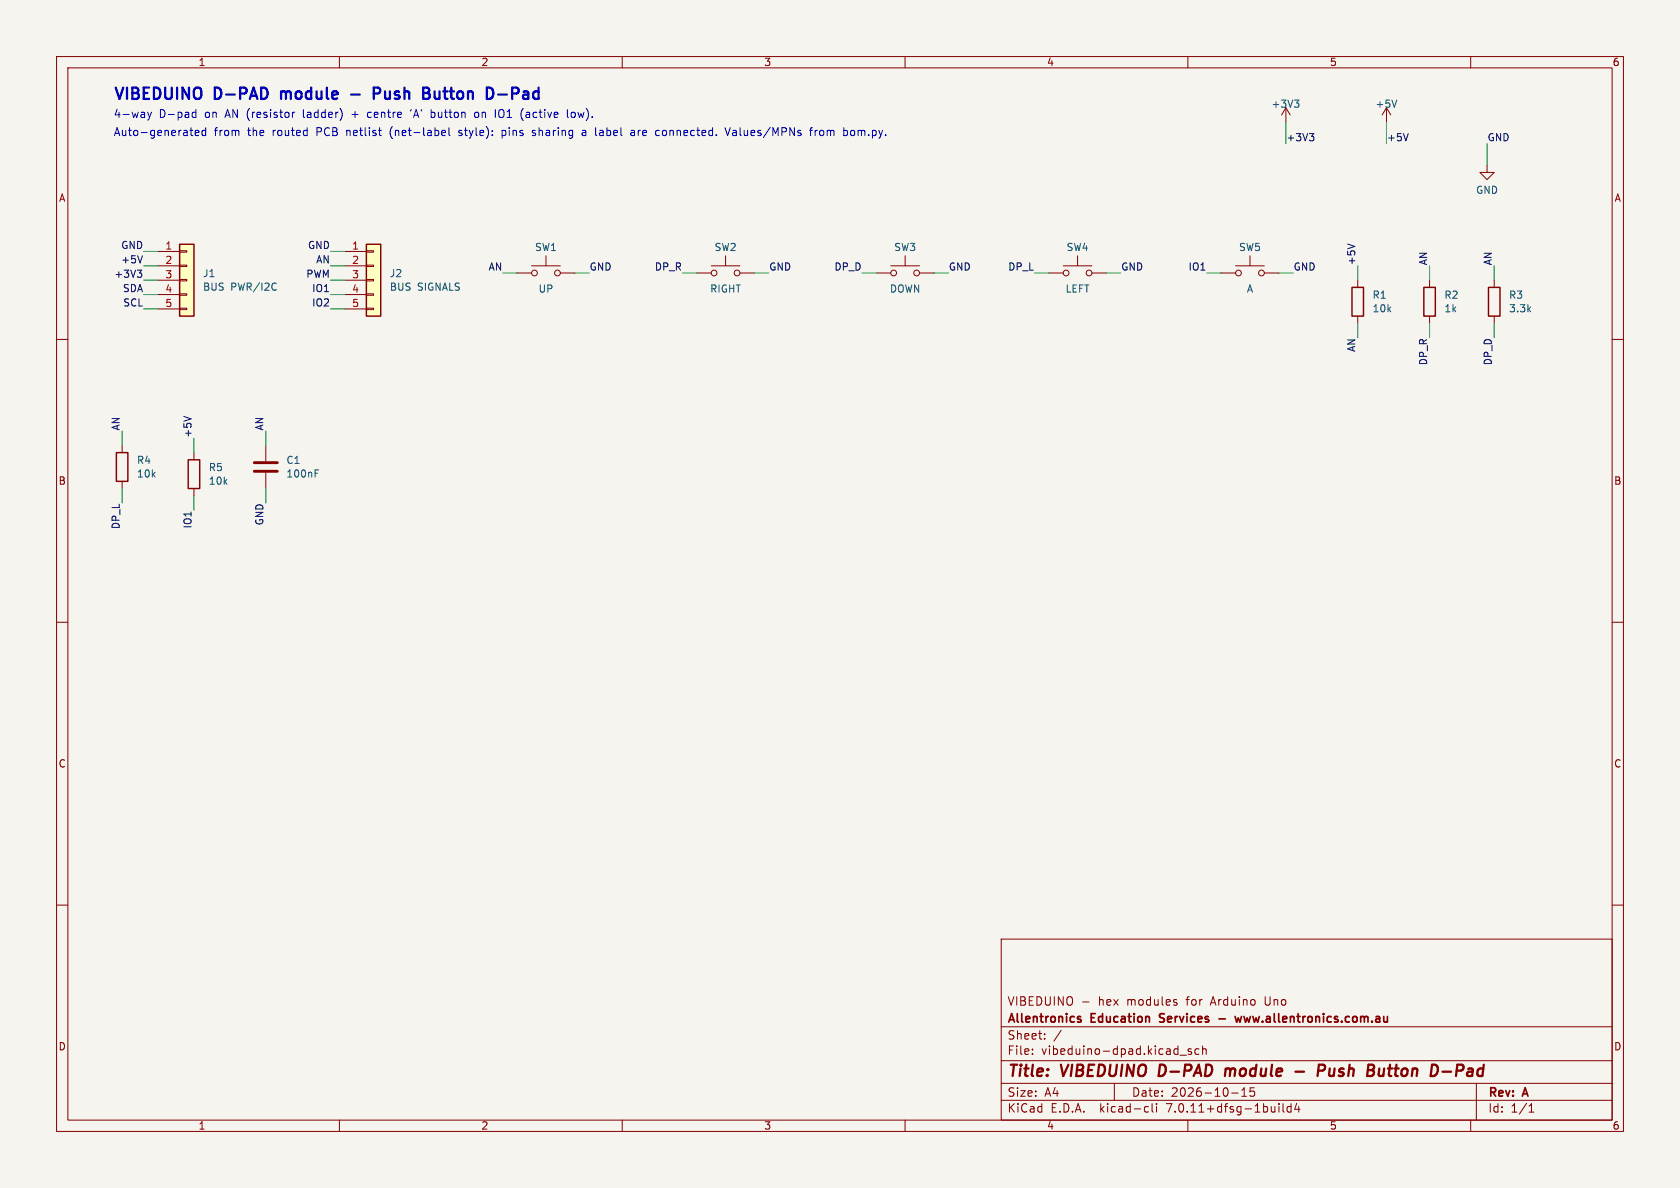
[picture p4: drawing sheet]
<svg xmlns="http://www.w3.org/2000/svg" width="297mm" height="210mm" viewBox="0 0 297 210" stroke-linecap="round" stroke-linejoin="round" font-family="sans-serif">
<path d="M0 0h297v210h-297z" fill="#f5f4ef" stroke="#f5f4ef" stroke-width=".18"/>
<g fill="none" stroke="#840000" stroke-width=".18">
<path d="M10 10h277v190h-277zM12 12h273v186h-273zM60 10v2M110 10v2M160 10v2M210 10v2M227.3 19.1l-.7 1.2M227.3 19.1v2.5M227.3 19.1l.8 1.2M245.1 19.1l-.8 1.2M245.1 19.1v2.5M245.1 19.1l.8 1.2"/>
<path d="M260 10v2M262.9 29.2v1.3h1.3l-1.3 1.3-1.3-1.3h1.3M10 60h2M27.9 47h3.8M27.9 44.5h3.8M27.9 49.5h3.8M27.9 52.1h3.8M27.9 54.6h3.8M31.7 54.5h1.3v.2h-1.3zM31.7 51.9h1.3v.3h-1.3zM31.7 49.4h1.3v.3h-1.3zM31.7 46.9h1.3v.2h-1.3z"/>
<path d="M31.7 44.3h1.3v.3h-1.3zM61 47h3.8M61 44.5h3.8M61 49.5h3.8M61 52.1h3.8M61 54.6h3.8M64.8 54.5h1.2v.2h-1.2zM64.8 51.9h1.2v.3h-1.2zM64.8 49.4h1.2v.3h-1.2zM64.8 46.9h1.2v.2h-1.2zM64.8 44.3h1.2v.3h-1.2zM91.4 48.3h2.6"/>
<path d="M94 47h5.1M96.5 45.2v1.8M99.1 48.3h2.5M123.2 48.3h2.5M125.7 47h5.1M128.3 45.2v1.8M130.8 48.3h2.5M154.9 48.3h2.6M157.5 47h5.1M160 45.2v1.8M162.6 48.3h2.5M185.4 48.3h2.6"/>
<path d="M188 47h5M190.5 45.2v1.8M193 48.3h2.6M215.9 48.3h2.5M218.4 47h5.1M221 45.2v1.8M223.5 48.3h2.6M240 49.5v1.3M240 55.9v1.3M252.7 49.5v1.3M252.7 55.9v1.3M264.2 49.5v1.3"/>
<path d="M264.2 55.9v1.3M285 60h2M21.6 78.7v1.3M47 78.7v2.8M21.6 85.1v1.3M34.3 80v1.3M34.3 86.4v1.2M47 83.6v2.8M10 110h2M285 110h2M10 160h2M285 160h2"/>
<path d="M177 166h108v32h-108zM191.4 177.1h1.1M207.9 177.2l.2 .2-.2 .3M207.9 176.7l.1 .1M60 198v2M110 198v2M160 198v2M177 194.5h108M177 191.5h108M177 187.5h108M177 181.5h108M182.5 186.3v.1"/>
<path d="M182.5 185.5v.1M184.7 183.6v.1M184.7 182.8v.1M187.6 182.1l-1.3 2M197 191.5v3M202.6 195.6l.4 .1M203 196.5l-.4 .1M203.7 195.1v1.3l.2 .2M204.5 195.1v.1M204.5 195.6v1M208.6 186.5h1.1M210 198v2"/>
<path d="M210.6 185.5l-.4-.1-.2 .2 .1 .2 .5 .2v.3h-.6M212 185.5l-.5-.1-.3 .3v.4l.2 .2h.6M212.6 185.5l.2-.1 .4 .1v.9M212.6 184.9v1.5M217.7 193.2h1.2M219.5 193.8h.9M219.5 192.7l.5-.4v1.5M221.7 192.3h-.7v.7l.2-.1h.5l.1 .3-.1 .5-.2 .1-.5-.1M226.1 195.1v.1M226.1 195.6v1M226.8 195.1v1.3l.2 .2M228.2 195.7l-.4-.1-.3 .3v.4l.2 .2h.5"/>
<path d="M228.2 195.1v1.5M229.2 195l-.3 1.1h.9M229.6 195.6v1M260 198v2M261 191.5v6.5M270.3 196.6h.9M270.3 195.5l.4-.4v1.5"/>
<circle cx="94.5" cy="48.3" r=".51"/>
<circle cx="98.6" cy="48.3" r=".51"/>
<circle cx="126.2" cy="48.3" r=".51"/>
<circle cx="130.3" cy="48.3" r=".51"/>
<circle cx="158" cy="48.3" r=".51"/>
<circle cx="162.1" cy="48.3" r=".51"/>
<circle cx="188.5" cy="48.3" r=".51"/>
<circle cx="192.5" cy="48.3" r=".51"/>
<circle cx="218.9" cy="48.3" r=".51"/>
<circle cx="223" cy="48.3" r=".51"/>
</g>
<path d="M205.1 188.2l-.3 2h.5M216.7 188.9l-.2 1.3M217.5 189a.57 .57 0 0 0-.8 .1M217.5 189.2l-.1 1M229 189.4h1.5M233 189.3h.8a.55 .55 0 0 0 .4-.5 .55 .55 0 0 0-.3-.6h-.7l-.3 2M235.1 188.9l-.1 1v.2l.5 .1M244.6 190l-.6 .2M244.7 188.9l-.2 1.3M255 189.4h1.5" fill="none" stroke="#840000" stroke-width=".4"/>
<path d="M190.7 179.7l.4 .1M205.1 179.3v.5M218.3 179.7l.3 1 .3-.7 .3 .7 .3-1M190.7 180.2l.4 .1v.2l-.2 .2h-.3M205 180.6l.2 .1M215.5 180.1h1.1" fill="none" stroke="#840000" stroke-width=".3"/>
<path d="M228.8 17.7h.8l-.4 .5M229.4 18.2l.2 .2v.3l-.2 .3M246.9 17.7l-.4 1.3M48.6 50l.2 .2M48.8 51.2l-.2 .1M55.7 83.7h.4M55.7 83.1h.6" fill="none" stroke="#006464" stroke-width=".18"/>
<path d="M31.7 43.2h2.6v12.7h-2.6zM64.8 43.2h2.5v12.7h-2.5zM239 50.8h2v5.1h-2zM251.7 50.8h2v5.1h-2zM263.1 50.8h2.1v5.1h-2.1zM20.6 80h2v5.1h-2zM33.3 81.3h2v5.1h-2z" fill="none" stroke="#840000" stroke-width=".25"/>
<g fill="#ffffc2" stroke="#ffffc2" stroke-width=".18">
<path d="M64.8 43.2h2.5v12.7h-2.5z"/>
<path d="M31.7 43.2h2.6v12.7h-2.6z"/>
</g>
<path d="M45 83.3h4M45 81.8h4" fill="none" stroke="#840000" stroke-width=".51"/>
<path d="M231.5 23.6h.8l-.5 .5M232 24.1l.3 .2v.3l-.3 .3M249 23.6l-.5 1.3M24.3 47.7h.8l-.5 .5M24.8 48.2l.3 .3v.3l-.3 .2M25.2 45.2l-.4 1.3M238.2 43.1l1.3 .5M32.5 73.6l1.3 .4" fill="none" stroke="#0f0f0f" stroke-width=".18"/>
<g fill="none" stroke="#0000c2" stroke-width=".18">
<path d="M26.1 19.8l.3 1M26.8 19.8l-.4 1M34.6 19.4v1.4M34.6 19.9l-.4-.1-.2 .3M51.7 19.8v1M52.1 19.8l-.3 .1-.1 .2M65.5 19.8h-.3l-.2 .3v.5l.5 .2M72.7 19.4l-.1 .2M76.2 19.9l.4-.1 .2 .2M76.2 19.4v1.4M84 20l.2-.2 .4 .2v.5l-.1 .2-.3 .1-.2-.2zM88.8 19.4a.47 .47 0 0 0-.6 .4v.5a.47 .47 0 0 0 .6 .5"/>
<path d="M93.4 19.8l-.4 .1M100.3 19.4v1.2l.2 .2M101.6 20l-.4-.2-.2 .3 .1 .6 .3 .1 .2-.2M26.4 20.8l-.3 .4M33.6 23h.5M34 20.5l.2 .3 .4-.1M34 24h.1M34.5 23.5l.7-.1-.1-.3-.4-.1-.2 .2 .1 .7h.5M36.4 23.1l-.4-.1-.3 .3 .1 .6h.6M36.4 22.6v1.4M62.2 20.2h1.1M69.1 22.8l-.1 .5 .1 .8"/>
<path d="M76.8 20.6l-.2 .2-.4-.1M78.2 23.1l.4-.1 .2 .4-.7 .1M78.2 23.9h.5M79.4 22.6v1.2l.2 .2M81.1 23.9l.4 .1M81.5 23h-.2l-.2 .2 .1 .2 .3 .1M88.8 23.1h.5M88.8 23.9h.5M88.8 23v1.4M93.5 20.2h-.3a.27 .27 0 0 0-.2 .3 .27 .27 0 0 0 .2 .3h.3M94.6 23.1l-.3-.1-.2 .2 .1 .2 .4 .2v.3h-.5M103 23.1h.5l.1 .9"/>
<path d="M103.6 23.4h-.5a.27 .27 0 0 0-.2 .3 .27 .27 0 0 0 .2 .3l.5-.1M106 23.8l.2 .2h.3M106.4 23l-.4 .1M106.5 23.4h-.3l-.2 .2M111.6 23.1h.5l.1 .9M112.2 23.4h-.5a.27 .27 0 0 0-.2 .3 .27 .27 0 0 0 .2 .3l.5-.1M117.2 23.1l-.1 .2 .1 .6M128.2 22.6l.4 1.4 .5-1.4M130 23l-.4 .1M130 23.4h-.3a.27 .27 0 0 0-.2 .3 .27 .27 0 0 0 .2 .3h.3M143.1 23h.5M143.6 22.6l-.3 .2v1.2"/>
<path d="M144.1 23v1M144.5 23l-.3 .1-.1 .2M151 23.2l-.4-.2-.2 .3 .1 .6 .3 .1 .2-.2"/>
</g>
<path d="M49.7 16.2v1.3M49.8 16.2l-.1 .1M62.1 16.7h1.5M66.1 16.5h.7a.54 .54 0 0 0 .4-.5 .54 .54 0 0 0-.4-.5h-.7v2M76.8 16.2v1l.1 .2 .5 .1M88.1 16.7h1.5" fill="none" stroke="#0000c2" stroke-width=".4"/>
<g fill="none" stroke="#009600" stroke-width=".18">
<path d="M227.3 21.6v3.8M245.1 21.6v3.8M262.9 25.4v3.8M25.4 44.5h2.5M25.4 47h2.5M25.4 52.1h2.5M25.4 49.5h2.5M25.4 54.6h2.5M58.4 44.5h2.6M58.4 47h2.6M58.4 52.1h2.6M58.4 49.5h2.6"/>
<path d="M58.4 54.6h2.6M88.9 48.3h2.5M101.6 48.3h2.5M120.6 48.3h2.6M133.3 48.3h2.6M152.4 48.3h2.5M165.1 48.3h2.5M182.9 48.3h2.5M195.6 48.3h2.5M213.4 48.3h2.5M226.1 48.3h2.5M240 47v2.5"/>
<path d="M240 57.2v2.5M252.7 47v2.5M252.7 57.2v2.5M264.2 47v2.5M264.2 57.2v2.5M21.6 76.2v2.5M34.3 77.5v2.5M47 76.2v2.5M21.6 86.4v2.5M34.3 87.6v2.6M47 86.4v2.5"/>
</g>
<g font-size="2.8" fill="#0000c2">
<text x="20" y="17.8">VIBEDUINO</text>
<text x="38" y="17.8">D-PAD</text>
<text x="50.6" y="17.8">module</text>
<text x="68.5" y="17.8">Push</text>
<text x="78.1" y="17.8">Button</text>
<text x="90.1" y="17.8">D-Pad</text>
</g>
<g font-size="2.8" fill="#840000">
<text x="178" y="190.9">Title:</text>
<text x="187.7" y="190.9">VIBEDUINO</text>
<text x="205.7" y="190.9">D-PAD</text>
<text x="218.2" y="190.9">module</text>
<text x="236.2" y="190.9">Push</text>
<text x="245.8" y="190.9">Button</text>
<text x="257.8" y="190.9">D-Pad</text>
</g>
<g font-size="2.1" fill="#840000">
<text x="178" y="178">VIBEDUINO</text>
<text x="194.2" y="178">hex</text>
<text x="199.4" y="178">modules</text>
<text x="210.1" y="178">for</text>
<text x="214.5" y="178">Arduino</text>
<text x="224.2" y="178">Uno</text>
<text x="178" y="184">Sheet:</text>
<text x="178" y="181.2">Allentronics</text>
<text x="193" y="181.2">Education</text>
<text x="205.7" y="181.2">Services</text>
<text x="220.3" y="181.2">www.allentronics.com.au</text>
<text x="178" y="186.7">File:</text>
<text x="184.1" y="186.7">vibeduino-dpad.kicad_sch</text>
<text x="178" y="196.9">KiCad</text>
<text x="178" y="194.1">Size:</text>
<text x="184.7" y="194.1">A4</text>
<text x="185.7" y="196.9">E.D.A.</text>
<text x="194.6" y="196.9">kicad-cli</text>
<text x="200" y="194.1">Date:</text>
<text x="206.5" y="196.9">7.0.11+dfsg-1build4</text>
<text x="207" y="194.1">2026-10-15</text>
<text x="263" y="194.3">Rev:</text>
<text x="263" y="196.9">Id:</text>
<text x="267.1" y="196.9">1/1</text>
<text x="269.4" y="194.3">A</text>
</g>
<g font-size="1.9" fill="#0000c2">
<text x="20" y="20.9">4-way</text>
<text x="28.1" y="20.9">D-pad</text>
<text x="36.3" y="20.9">on</text>
<text x="40.1" y="20.9">AN (resistor</text>
<text x="54.1" y="20.9">ladder)</text>
<text x="62.9" y="20.9">+</text>
<text x="65.8" y="20.9">centre</text>
<text x="73.6" y="20.9">'A'</text>
<text x="77.4" y="20.9">button</text>
<text x="85.3" y="20.9">on</text>
<text x="89.1" y="20.9">IO1</text>
<text x="93.8" y="20.9">(active</text>
<text x="102.2" y="20.9">low).</text>
<text x="20" y="24.2">Auto-generated</text>
<text x="37.8" y="24.2">from</text>
<text x="43.9" y="24.2">the</text>
<text x="48.4" y="24.2">routed</text>
<text x="56.3" y="24.2">PCB</text>
<text x="61.8" y="24.2">netlist</text>
<text x="69.6" y="24.2">(net-label</text>
<text x="82" y="24.2">style):</text>
<text x="89.8" y="24.2">pins</text>
<text x="95.3" y="24.2">sharing</text>
<text x="104.3" y="24.2">a</text>
<text x="106.8" y="24.2">label</text>
<text x="113.3" y="24.2">are</text>
<text x="117.8" y="24.2">connected.</text>
<text x="130.4" y="24.2">Values/MPNs</text>
<text x="145.5" y="24.2">from</text>
<text x="151.6" y="24.2">bom.py.</text>
</g>
<g font-size="1.8" fill="#840000">
<text x="35" y="11.9">1</text>
<text x="85" y="11.9">2</text>
<text x="135" y="11.9">3</text>
<text x="185" y="11.9">4</text>
<text x="235" y="11.9">5</text>
<text x="285" y="11.9">6</text>
<text x="10.3" y="35.9">A</text>
<text x="285.3" y="35.9">A</text>
<text x="10.3" y="85.9">B</text>
<text x="285.3" y="85.9">B</text>
<text x="10.3" y="135.9">C</text>
<text x="285.3" y="135.9">C</text>
<text x="10.3" y="185.9">D</text>
<text x="285.3" y="185.9">D</text>
<text x="35" y="199.9">1</text>
<text x="85" y="199.9">2</text>
<text x="135" y="199.9">3</text>
<text x="185" y="199.9">4</text>
<text x="235" y="199.9">5</text>
<text x="285" y="199.9">6</text>
</g>
<g font-size="1.8" fill="#006464">
<text x="224.7" y="19.3">+3V3</text>
<text x="243.1" y="19.3">+5V</text>
<text x="260.9" y="34.5">GND</text>
<text x="94.5" y="44.6">SW1</text>
<text x="126.2" y="44.6">SW2</text>
<text x="158" y="44.6">SW3</text>
<text x="188.5" y="44.6">SW4</text>
<text x="218.9" y="44.6">SW5</text>
<text x="35.8" y="49.2">J1</text>
<text x="35.8" y="51.6">BUS</text>
<text x="40.8" y="51.6">PWR/I2C</text>
<text x="68.8" y="49.2">J2</text>
<text x="68.8" y="51.6">BUS</text>
<text x="73.8" y="51.6">SIGNALS</text>
<text x="95.1" y="51.9">UP</text>
<text x="125.4" y="51.9">RIGHT</text>
<text x="157.2" y="51.9">DOWN</text>
<text x="188.3" y="51.9">LEFT</text>
<text x="220.3" y="51.9">A</text>
<text x="242.6" y="53">R1</text>
<text x="255.3" y="53">R2</text>
<text x="266.7" y="53">R3</text>
<text x="242.6" y="55.4">10k</text>
<text x="255.3" y="55.4">1k</text>
<text x="266.7" y="55.4">3.3k</text>
<text x="24.1" y="82.2">R4</text>
<text x="36.8" y="83.5">R5</text>
<text x="50.5" y="82.2">C1</text>
<text x="24.1" y="84.6">10k</text>
<text x="36.8" y="85.9">10k</text>
<text x="50.5" y="84.6">100nF</text>
</g>
<g font-size="1.8" fill="#0f0f0f">
<text x="227.3" y="25.1">+3V3</text>
<text x="245.1" y="25.1">+5V</text>
<text x="262.9" y="25.1">GND</text>
<text x="21.3" y="44.1">GND</text>
<text x="21.3" y="46.6">+5V</text>
<text x="54.3" y="44.1">GND</text>
<text x="55.8" y="46.6">AN</text>
<text x="86.3" y="47.9">AN</text>
<text x="104.1" y="47.9">GND</text>
<text x="115.7" y="47.9">DP_R</text>
<text x="135.9" y="47.9">GND</text>
<text x="147.4" y="47.9">DP_D</text>
<text x="167.6" y="47.9">GND</text>
<text x="178.1" y="47.9">DP_L</text>
<text x="198.1" y="47.9">GND</text>
<text x="210" y="47.9">IO1</text>
<text x="228.6" y="47.9">GND</text>
<text x="239.7" y="47" transform="rotate(-90 239.7 47)">+5V</text>
<text x="252.4" y="47" transform="rotate(-90 252.4 47)">AN</text>
<text x="263.8" y="47" transform="rotate(-90 263.8 47)">AN</text>
<text x="20.1" y="49.2">+3V3</text>
<text x="21.6" y="51.7">SDA</text>
<text x="54" y="49.2">PWM</text>
<text x="55.1" y="51.7">IO1</text>
<text x="21.7" y="54.3">SCL</text>
<text x="55.1" y="54.3">IO2</text>
<text x="239.7" y="62.3" transform="rotate(-90 239.7 62.3)">AN</text>
<text x="252.4" y="64.7" transform="rotate(-90 252.4 64.7)">DP_R</text>
<text x="263.8" y="64.7" transform="rotate(-90 263.8 64.7)">DP_D</text>
<text x="21.2" y="76.2" transform="rotate(-90 21.2 76.2)">AN</text>
<text x="33.9" y="77.5" transform="rotate(-90 33.9 77.5)">+5V</text>
<text x="46.6" y="76.2" transform="rotate(-90 46.6 76.2)">AN</text>
<text x="21.2" y="93.6" transform="rotate(-90 21.2 93.6)">DP_L</text>
<text x="33.9" y="93.5" transform="rotate(-90 33.9 93.5)">IO1</text>
<text x="46.6" y="93" transform="rotate(-90 46.6 93)">GND</text>
</g>
<g font-size="1.8" fill="#a90000">
<text x="29.1" y="44.2">1</text>
<text x="29.1" y="46.7">2</text>
<text x="62.2" y="44.2">1</text>
<text x="62.2" y="46.7">2</text>
<text x="29.1" y="49.3">3</text>
<text x="29.1" y="51.8">4</text>
<text x="62.2" y="49.3">3</text>
<text x="62.2" y="51.8">4</text>
<text x="29.1" y="54.4">5</text>
<text x="62.2" y="54.4">5</text>
</g>
</svg>
